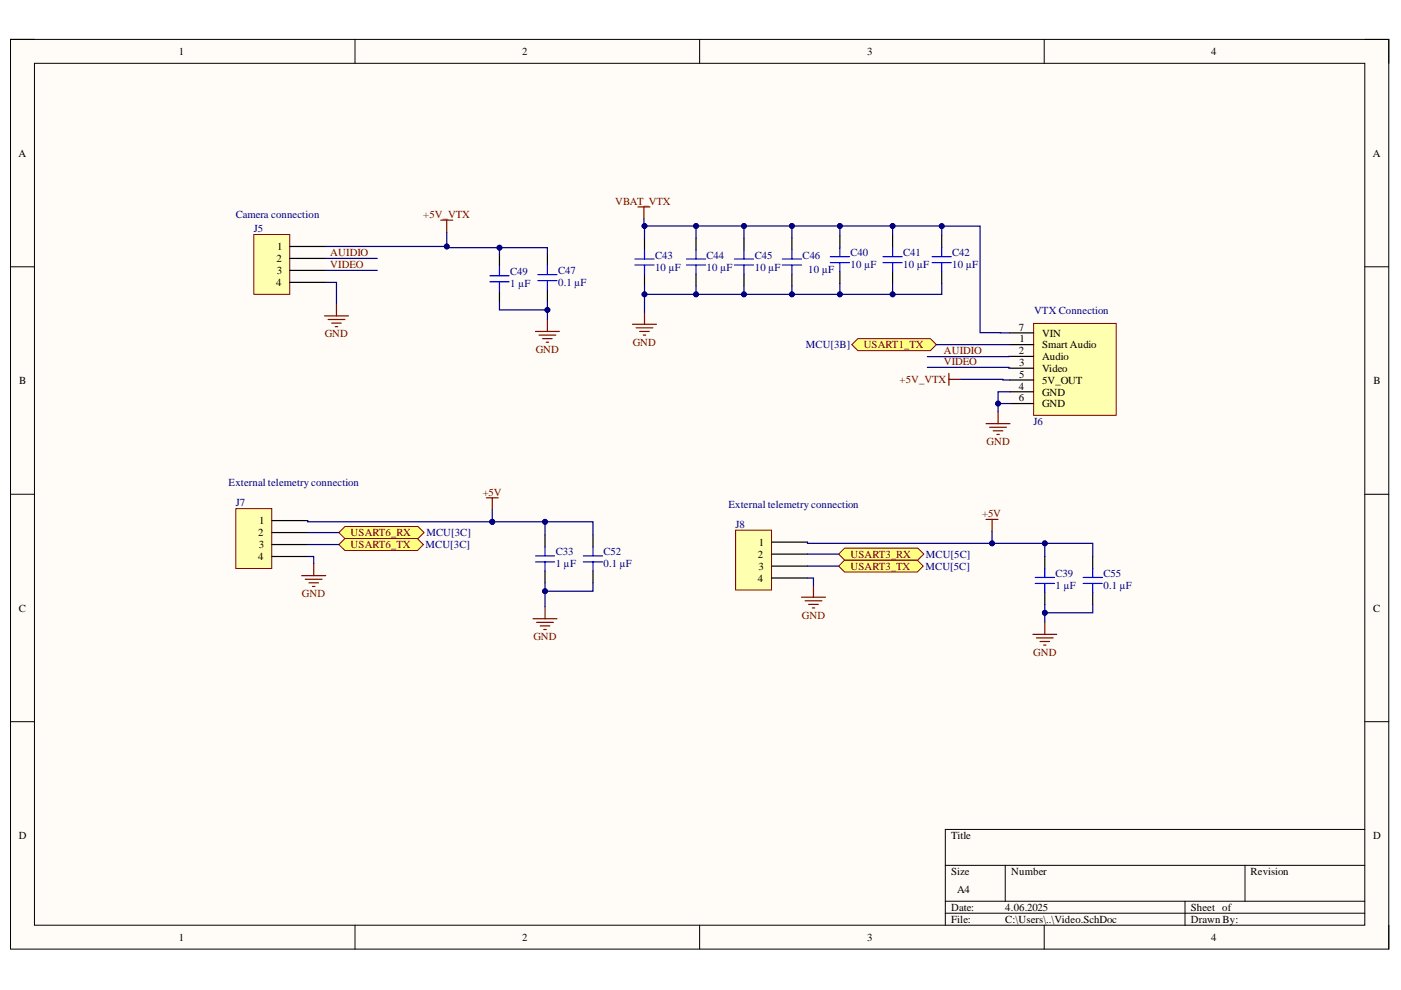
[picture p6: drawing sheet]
<svg xmlns="http://www.w3.org/2000/svg" width="297mm" height="210mm" viewBox="0 0 297 210" stroke-linecap="round" stroke-linejoin="round" font-family="sans-serif">
<path d="M2.2 8.4h292.2v192.8h-292.2z" fill-rule="evenodd" fill="#fffcf8"/>
<path d="M2.2 8.4h292.2v192.8h-292.2z" fill="none" stroke="#000" stroke-width=".21"/>
<path d="M7.3 13.4h282.1v182.8h-282.1z" fill-rule="evenodd" fill="#fffcf8"/>
<g fill="none" stroke="#000" stroke-width=".21">
<path d="M2.2 8.3h5.1M7.3 13.4h282.1v182.8h-282.1zM75.3 8.3v5.1M148.3 8.3v5.1M221.4 8.4v5M289.4 8.4h5v5M2.2 56.6h5.1M289.4 56.6h5M2.2 104.8h5.1M289.4 104.8h5M2.2 153h5.1M289.4 153h5"/>
<path d="M289.4 175.9h-89v20.3M75.3 196.2v5M148.3 196.2v5M200.4 183.5h89M200.4 191.1h89M200.4 193.6h89M213.1 183.5v7.6M221.4 196.2v5M251.2 191.1v5.1M264 183.5v7.6M294.4 196.2v5"/>
</g>
<g fill="none" stroke="#800000" stroke-width=".25">
<path d="M93.4 46.7h2.6M94.7 46.7v2.5M135.3 43.9h2.5M136.5 43.9v2.5M68.8 67h5.1M69.6 67.7h3.5M70.3 68.5h2.1M71.1 69.3h.5M71.3 64.4v2.6M113.5 70.3h5.1M114.3 71h3.5M115 71.8h2.1"/>
<path d="M115.8 72.6h.5M116.1 67.7v2.6M134.1 68.8h5.1M134.9 69.5h3.5M135.6 70.3h2.1M136.4 71h.5M136.6 66.2v2.6M201.2 79.2v2.5M201.2 80.4h2.5M209.1 89.8h5M209.8 90.6h3.6M210.6 91.3h2"/>
<path d="M211.4 92.1h.5M211.6 87.3v2.5"/>
</g>
<g fill="none" stroke="#000" stroke-width=".25">
<path d="M116.1 53.8v2.5M136.6 50.5v2.5M136.6 58.1v2.5M147.6 50.5v2.5M147.6 58.1v2.5M157.7 50.5v2.5M157.7 58.1v2.5M167.9 50.5v2.5M167.9 58.1v2.5M178.1 50v2.5M178.1 57.6v2.5M189.2 50v2.5"/>
<path d="M189.2 57.6v2.5M199.7 50v2.5M199.7 57.6v2.5M116.1 61.4v2.5"/>
</g>
<g fill="none" stroke="#00f" stroke-width=".25">
<path d="M114 58.2h4.1M114 59.5h4.1M116.1 56.3v1.9M116.1 59.5v1.9M134.6 54.9h4.1M134.6 56.2h4.1M136.6 53v1.9M136.6 56.2v1.9M145.5 54.9h4.1M145.5 56.2h4.1M147.6 53v1.9M147.6 56.2v1.9"/>
<path d="M155.7 54.9h4.1M155.7 56.2h4.1M157.7 53v1.9M157.7 56.2v1.9M165.9 54.9h4M165.9 56.2h4M167.9 53v1.9M167.9 56.2v1.9M176 54.4h4.1M176 55.7h4.1M178.1 52.5v1.9M178.1 55.7v1.9"/>
<path d="M187.2 54.4h4.1M187.2 55.7h4.1M189.2 52.5v1.9M189.2 55.7v1.9M197.6 54.4h4.1M197.6 55.7h4.1M199.7 52.5v1.9M199.7 55.7v1.9"/>
</g>
<path d="M180.6 73.1l1.3-1.3h15.4l1.2 1.3-1.2 1.2h-15.4z" fill-rule="evenodd" fill="#ffff80"/>
<path d="M180.6 73.1l1.3-1.3h15.4l1.2 1.3-1.2 1.2h-15.4z" fill="none" stroke="#800000" stroke-width=".21"/>
<path d="M66.5 119.5v2.6M103.1 105.6h2.5M104.4 105.6v2.5M64 122.1h5.1M64.7 122.8h3.6M65.5 123.6h2M66.3 124.3h.5" fill="none" stroke="#800000" stroke-width=".25"/>
<path d="M71.8 115.5l1.3-1.3h15.4l1.3 1.3-1.3 1.2h-15.4z" fill-rule="evenodd" fill="#ffff80"/>
<path d="M71.8 115.5l1.3-1.3h15.4l1.3 1.3-1.3 1.2h-15.4z" fill="none" stroke="#800000" stroke-width=".21"/>
<path d="M71.8 112.9l1.3-1.3h15.5l1.3 1.3-1.3 1.3h-15.5z" fill-rule="evenodd" fill="#ffff80"/>
<path d="M71.8 112.9l1.3-1.3h15.5l1.3 1.3-1.3 1.3h-15.5z" fill="none" stroke="#800000" stroke-width=".21"/>
<path d="M125.7 113.4v2.6M125.7 121v2.6" fill="none" stroke="#000" stroke-width=".25"/>
<path d="M123.7 117.9h4M123.7 119.1h4M125.7 116v1.9M125.7 119.1v1.9" fill="none" stroke="#00f" stroke-width=".25"/>
<path d="M209.1 110.1h2.5M210.3 110.1v2.6M113 131.2h5.1M113.8 132h3.5M114.5 132.7h2.1M115.3 133.5h.5M115.6 128.7v2.5M169.9 126.6h5.1M170.7 127.4h3.6M171.5 128.1h2M172.2 128.9h.5M172.5 124.1v2.5" fill="none" stroke="#800000" stroke-width=".25"/>
<path d="M179.1 118.8h15.4l1.2 1.2-1.2 1.3h-15.4l-1.3-1.3z" fill-rule="evenodd" fill="#ffff80"/>
<path d="M179.1 118.8h15.4l1.2 1.2-1.2 1.3h-15.4l-1.3-1.3z" fill="none" stroke="#800000" stroke-width=".21"/>
<path d="M177.8 117.5l1.3-1.3h15.5l1.3 1.3-1.3 1.3h-15.5z" fill-rule="evenodd" fill="#ffff80"/>
<path d="M177.8 117.5l1.3-1.3h15.5l1.3 1.3-1.3 1.3h-15.5z" fill="none" stroke="#800000" stroke-width=".21"/>
<path d="M231.7 118v2.5M231.7 125.6v2.5" fill="none" stroke="#000" stroke-width=".25"/>
<path d="M229.6 122.4h4.1M229.6 123.7h4.1M231.7 120.5v1.9M231.7 123.7v1.9" fill="none" stroke="#00f" stroke-width=".25"/>
<path d="M219 134.5h5.1M219.7 135.3h3.6M220.5 136h2M221.3 136.8h.5M221.5 132v2.5" fill="none" stroke="#800000" stroke-width=".25"/>
<path d="M219.1 68.6h17.6v19.5h-17.6z" fill-rule="evenodd" fill="#ffffb0"/>
<path d="M219.1 68.6h17.6v19.5h-17.6z" fill="none" stroke="#800000" stroke-width=".21"/>
<path d="M214.1 73.1h5M214.1 75.6h5M214.1 78.1h5M214.1 70.6h5M214.1 83.1h5M214.1 80.6h5M214.1 85.6h5" fill="none" stroke="#000" stroke-width=".25"/>
<path d="M53.8 49.7h7.6v12.7h-7.6z" fill-rule="evenodd" fill="#ffffb0"/>
<path d="M53.8 49.7h7.6v12.7h-7.6z" fill="none" stroke="#800000" stroke-width=".21"/>
<path d="M61.4 52.3h7.7M61.4 54.8h7.7M61.4 57.3h7.7M61.4 59.9h7.7" fill="none" stroke="#000" stroke-width=".25"/>
<path d="M50 107.8h7.6v12.7h-7.6z" fill-rule="evenodd" fill="#ffffb0"/>
<path d="M50 107.8h7.6v12.7h-7.6z" fill="none" stroke="#800000" stroke-width=".21"/>
<path d="M57.6 110.4h7.6M57.6 112.9h7.6M57.6 115.5h7.6M57.6 118h7.6" fill="none" stroke="#000" stroke-width=".25"/>
<path d="M156 112.4h7.6v12.7h-7.6z" fill-rule="evenodd" fill="#ffffb0"/>
<path d="M156 112.4h7.6v12.7h-7.6z" fill="none" stroke="#800000" stroke-width=".21"/>
<path d="M105.9 54v2.6M105.9 61.6v2.6M115.6 113.4v2.6M163.6 114.9h7.6M163.6 117.5h7.6M221.5 118v2.5M115.6 121v2.6M163.6 120h7.6M163.6 122.6h7.6M221.5 125.6v2.5" fill="none" stroke="#000" stroke-width=".25"/>
<path d="M103.9 58.5h4M103.9 59.7h4M105.9 56.6v1.9M105.9 59.7v1.9M113.5 117.9h4.1M113.5 119.1h4.1M115.6 116v1.9M115.6 119.1v1.9M219.5 122.4h4M219.5 123.7h4M221.5 120.5v1.9M221.5 123.7v1.9" fill="none" stroke="#00f" stroke-width=".25"/>
<path d="M189.2 60.1v2.3" fill="none" stroke="#000080" stroke-width=".25"/>
<circle cx="189.2" cy="62.4" r=".51" fill="#000080"/>
<circle cx="189.2" cy="62.4" r=".51" fill="none" stroke="#000080" stroke-width=".21"/>
<path d="M189.2 47.9v2.1" fill="none" stroke="#000080" stroke-width=".25"/>
<circle cx="189.2" cy="47.9" r=".51" fill="#000080"/>
<circle cx="189.2" cy="47.9" r=".51" fill="none" stroke="#000080" stroke-width=".21"/>
<path d="M178.1 60.1v2.3" fill="none" stroke="#000080" stroke-width=".25"/>
<circle cx="178.1" cy="62.4" r=".51" fill="#000080"/>
<circle cx="178.1" cy="62.4" r=".51" fill="none" stroke="#000080" stroke-width=".21"/>
<path d="M178.1 47.9v2.1" fill="none" stroke="#000080" stroke-width=".25"/>
<circle cx="178.1" cy="47.9" r=".51" fill="#000080"/>
<circle cx="178.1" cy="47.9" r=".51" fill="none" stroke="#000080" stroke-width=".21"/>
<path d="M167.9 60.6v1.8" fill="none" stroke="#000080" stroke-width=".25"/>
<circle cx="167.9" cy="62.4" r=".51" fill="#000080"/>
<circle cx="167.9" cy="62.4" r=".51" fill="none" stroke="#000080" stroke-width=".21"/>
<path d="M167.9 47.9v2.6" fill="none" stroke="#000080" stroke-width=".25"/>
<circle cx="167.9" cy="47.9" r=".51" fill="#000080"/>
<circle cx="167.9" cy="47.9" r=".51" fill="none" stroke="#000080" stroke-width=".21"/>
<path d="M157.7 60.6v1.8" fill="none" stroke="#000080" stroke-width=".25"/>
<circle cx="157.7" cy="62.4" r=".51" fill="#000080"/>
<circle cx="157.7" cy="62.4" r=".51" fill="none" stroke="#000080" stroke-width=".21"/>
<path d="M157.7 47.9v2.6" fill="none" stroke="#000080" stroke-width=".25"/>
<circle cx="157.7" cy="47.9" r=".51" fill="#000080"/>
<circle cx="157.7" cy="47.9" r=".51" fill="none" stroke="#000080" stroke-width=".21"/>
<path d="M147.6 60.6v1.8" fill="none" stroke="#000080" stroke-width=".25"/>
<circle cx="147.6" cy="62.4" r=".51" fill="#000080"/>
<circle cx="147.6" cy="62.4" r=".51" fill="none" stroke="#000080" stroke-width=".21"/>
<path d="M147.6 47.9v2.6" fill="none" stroke="#000080" stroke-width=".25"/>
<circle cx="147.6" cy="47.9" r=".51" fill="#000080"/>
<circle cx="147.6" cy="47.9" r=".51" fill="none" stroke="#000080" stroke-width=".21"/>
<path d="M199.7 60.1v2.3h-63v-1.8" fill="none" stroke="#000080" stroke-width=".25"/>
<circle cx="136.6" cy="62.4" r=".51" fill="#000080"/>
<circle cx="136.6" cy="62.4" r=".51" fill="none" stroke="#000080" stroke-width=".21"/>
<circle cx="147.6" cy="62.4" r=".51" fill="#000080"/>
<circle cx="147.6" cy="62.4" r=".51" fill="none" stroke="#000080" stroke-width=".21"/>
<circle cx="157.7" cy="62.4" r=".51" fill="#000080"/>
<circle cx="157.7" cy="62.4" r=".51" fill="none" stroke="#000080" stroke-width=".21"/>
<circle cx="167.9" cy="62.4" r=".51" fill="#000080"/>
<circle cx="167.9" cy="62.4" r=".51" fill="none" stroke="#000080" stroke-width=".21"/>
<circle cx="178.1" cy="62.4" r=".51" fill="#000080"/>
<circle cx="178.1" cy="62.4" r=".51" fill="none" stroke="#000080" stroke-width=".21"/>
<circle cx="189.2" cy="62.4" r=".51" fill="#000080"/>
<circle cx="189.2" cy="62.4" r=".51" fill="none" stroke="#000080" stroke-width=".21"/>
<path d="M136.6 47.9v2.6" fill="none" stroke="#000080" stroke-width=".25"/>
<circle cx="136.6" cy="47.9" r=".51" fill="#000080"/>
<circle cx="136.6" cy="47.9" r=".51" fill="none" stroke="#000080" stroke-width=".21"/>
<path d="M136.6 62.4v3.8" fill="none" stroke="#000080" stroke-width=".25"/>
<circle cx="136.6" cy="62.4" r=".51" fill="#000080"/>
<circle cx="136.6" cy="62.4" r=".51" fill="none" stroke="#000080" stroke-width=".21"/>
<path d="M199.7 47.9v2.1" fill="none" stroke="#000080" stroke-width=".25"/>
<circle cx="199.7" cy="47.9" r=".51" fill="#000080"/>
<circle cx="199.7" cy="47.9" r=".51" fill="none" stroke="#000080" stroke-width=".21"/>
<path d="M105.9 52.5v1.5" fill="none" stroke="#000080" stroke-width=".25"/>
<circle cx="105.9" cy="52.5" r=".51" fill="#000080"/>
<circle cx="105.9" cy="52.5" r=".51" fill="none" stroke="#000080" stroke-width=".21"/>
<path d="M116.1 65.7v2" fill="none" stroke="#000080" stroke-width=".25"/>
<circle cx="116.1" cy="65.7" r=".51" fill="#000080"/>
<circle cx="116.1" cy="65.7" r=".51" fill="none" stroke="#000080" stroke-width=".21"/>
<path d="M69.1 52.3h25.6" fill="none" stroke="#000080" stroke-width=".25"/>
<circle cx="94.7" cy="52.3" r=".51" fill="#000080"/>
<circle cx="94.7" cy="52.3" r=".51" fill="none" stroke="#000080" stroke-width=".21"/>
<path d="M69.1 59.9h2.2v4.5M69.1 54.8h10.9M69.1 57.3h10.9M65.2 118h1.3v1.5M65.2 112.9h6.6M65.2 115.5h6.6M104.4 110.6h21.3v2.8" fill="none" stroke="#000080" stroke-width=".25"/>
<circle cx="104.4" cy="110.6" r=".51" fill="#000080"/>
<circle cx="104.4" cy="110.6" r=".51" fill="none" stroke="#000080" stroke-width=".21"/>
<circle cx="115.6" cy="110.6" r=".51" fill="#000080"/>
<circle cx="115.6" cy="110.6" r=".51" fill="none" stroke="#000080" stroke-width=".21"/>
<path d="M115.6 110.6v2.8" fill="none" stroke="#000080" stroke-width=".25"/>
<circle cx="115.6" cy="110.6" r=".51" fill="#000080"/>
<circle cx="115.6" cy="110.6" r=".51" fill="none" stroke="#000080" stroke-width=".21"/>
<path d="M210.3 112.7v2.5h-39.1v-.3" fill="none" stroke="#000080" stroke-width=".25"/>
<circle cx="210.3" cy="115.2" r=".51" fill="#000080"/>
<circle cx="210.3" cy="115.2" r=".51" fill="none" stroke="#000080" stroke-width=".21"/>
<path d="M171.2 117.5h6.6M210.3 115.2h21.4v2.8M171.2 122.6h1.3v1.5M171.2 120h6.6" fill="none" stroke="#000080" stroke-width=".25"/>
<circle cx="210.3" cy="115.2" r=".51" fill="#000080"/>
<circle cx="210.3" cy="115.2" r=".51" fill="none" stroke="#000080" stroke-width=".21"/>
<circle cx="221.5" cy="115.2" r=".51" fill="#000080"/>
<circle cx="221.5" cy="115.2" r=".51" fill="none" stroke="#000080" stroke-width=".21"/>
<path d="M136.5 46.4v1.5h71.3v22.6l6.3 .1" fill="none" stroke="#000080" stroke-width=".25"/>
<circle cx="136.6" cy="47.9" r=".51" fill="#000080"/>
<circle cx="136.6" cy="47.9" r=".51" fill="none" stroke="#000080" stroke-width=".21"/>
<circle cx="147.6" cy="47.9" r=".51" fill="#000080"/>
<circle cx="147.6" cy="47.9" r=".51" fill="none" stroke="#000080" stroke-width=".21"/>
<circle cx="157.7" cy="47.9" r=".51" fill="#000080"/>
<circle cx="157.7" cy="47.9" r=".51" fill="none" stroke="#000080" stroke-width=".21"/>
<circle cx="167.9" cy="47.9" r=".51" fill="#000080"/>
<circle cx="167.9" cy="47.9" r=".51" fill="none" stroke="#000080" stroke-width=".21"/>
<circle cx="178.1" cy="47.9" r=".51" fill="#000080"/>
<circle cx="178.1" cy="47.9" r=".51" fill="none" stroke="#000080" stroke-width=".21"/>
<circle cx="189.2" cy="47.9" r=".51" fill="#000080"/>
<circle cx="189.2" cy="47.9" r=".51" fill="none" stroke="#000080" stroke-width=".21"/>
<circle cx="199.7" cy="47.9" r=".51" fill="#000080"/>
<circle cx="199.7" cy="47.9" r=".51" fill="none" stroke="#000080" stroke-width=".21"/>
<path d="M196.6 77.9h17.3v.2h.2M198.5 73.1h15.6M214.1 75.6h-17.5M203.7 80.4h8.9v.2h1.5M211.6 85.6v1.7" fill="none" stroke="#000080" stroke-width=".25"/>
<circle cx="211.6" cy="85.6" r=".51" fill="#000080"/>
<circle cx="211.6" cy="85.6" r=".51" fill="none" stroke="#000080" stroke-width=".21"/>
<path d="M214.1 83.1h-2.5v2.5h2.5" fill="none" stroke="#000080" stroke-width=".25"/>
<circle cx="211.6" cy="85.6" r=".51" fill="#000080"/>
<circle cx="211.6" cy="85.6" r=".51" fill="none" stroke="#000080" stroke-width=".21"/>
<path d="M104.4 108.1v2.5" fill="none" stroke="#000080" stroke-width=".25"/>
<circle cx="104.4" cy="110.6" r=".51" fill="#000080"/>
<circle cx="104.4" cy="110.6" r=".51" fill="none" stroke="#000080" stroke-width=".21"/>
<path d="M65.2 110.4v.2h39.2" fill="none" stroke="#000080" stroke-width=".25"/>
<circle cx="104.4" cy="110.6" r=".51" fill="#000080"/>
<circle cx="104.4" cy="110.6" r=".51" fill="none" stroke="#000080" stroke-width=".21"/>
<path d="M115.6 123.6v1.8" fill="none" stroke="#000080" stroke-width=".25"/>
<circle cx="115.6" cy="125.4" r=".51" fill="#000080"/>
<circle cx="115.6" cy="125.4" r=".51" fill="none" stroke="#000080" stroke-width=".21"/>
<path d="M125.7 123.6v1.8h-10.1v3.3" fill="none" stroke="#000080" stroke-width=".25"/>
<circle cx="115.6" cy="125.4" r=".51" fill="#000080"/>
<circle cx="115.6" cy="125.4" r=".51" fill="none" stroke="#000080" stroke-width=".21"/>
<path d="M221.5 129.9v2.1" fill="none" stroke="#000080" stroke-width=".25"/>
<circle cx="221.5" cy="129.9" r=".51" fill="#000080"/>
<circle cx="221.5" cy="129.9" r=".51" fill="none" stroke="#000080" stroke-width=".21"/>
<path d="M94.7 49.2v3.3h21.4v1.3" fill="none" stroke="#000080" stroke-width=".25"/>
<circle cx="94.7" cy="52.3" r=".51" fill="#000080"/>
<circle cx="94.7" cy="52.3" r=".51" fill="none" stroke="#000080" stroke-width=".21"/>
<circle cx="105.9" cy="52.5" r=".51" fill="#000080"/>
<circle cx="105.9" cy="52.5" r=".51" fill="none" stroke="#000080" stroke-width=".21"/>
<path d="M116.1 63.9v1.8h-10.2v-1.5" fill="none" stroke="#000080" stroke-width=".25"/>
<circle cx="116.1" cy="65.7" r=".51" fill="#000080"/>
<circle cx="116.1" cy="65.7" r=".51" fill="none" stroke="#000080" stroke-width=".21"/>
<path d="M221.5 115.2v2.8" fill="none" stroke="#000080" stroke-width=".25"/>
<circle cx="221.5" cy="115.2" r=".51" fill="#000080"/>
<circle cx="221.5" cy="115.2" r=".51" fill="none" stroke="#000080" stroke-width=".21"/>
<path d="M221.5 128.1v1.8h10.2v-1.8" fill="none" stroke="#000080" stroke-width=".25"/>
<circle cx="221.5" cy="129.9" r=".51" fill="#000080"/>
<circle cx="221.5" cy="129.9" r=".51" fill="none" stroke="#000080" stroke-width=".21"/>
<g font-size="2.3">
<text x="37.9" y="11.7">1</text>
<text x="110.7" y="11.7">2</text>
<text x="183.9" y="11.7">3</text>
<text x="256.8" y="11.7">4</text>
<text x="3.9" y="33.3">A</text>
<text x="291" y="33.3">A</text>
<text x="58.8" y="53.1">1</text>
<text x="58.6" y="55.6">2</text>
<text x="58.7" y="58.1">3</text>
<text x="58.5" y="60.7">4</text>
<text x="216" y="70.1">7</text>
<text x="220.9" y="71.4">VIN</text>
<text x="216" y="75.1">2</text>
<text x="216.1" y="77.6">3</text>
<text x="216.2" y="72.6">1</text>
<text x="220.9" y="73.8">Smart Audio</text>
<text x="220.9" y="76.4">Audio</text>
<text x="4.1" y="81.4">B</text>
<text x="216" y="82.6">4</text>
<text x="216.1" y="80.1">5</text>
<text x="220.9" y="78.8">Video</text>
<text x="220.9" y="83.9">GND</text>
<text x="220.9" y="81.4">5V_OUT</text>
<text x="291.2" y="81.4">B</text>
<text x="216" y="85.1">6</text>
<text x="220.9" y="86.3">GND</text>
<text x="54.7" y="113.7">2</text>
<text x="55" y="111.2">1</text>
<text x="54.7" y="118.8">4</text>
<text x="54.9" y="116.2">3</text>
<text x="160.7" y="118.3">2</text>
<text x="160.9" y="115.7">1</text>
<text x="160.7" y="123.3">4</text>
<text x="160.8" y="120.8">3</text>
<text x="4" y="129.7">C</text>
<text x="291.1" y="129.7">C</text>
<text x="4" y="177.9">D</text>
<text x="201.6" y="177.9">Title</text>
<text x="291.1" y="177.9">D</text>
<text x="201.6" y="185.5">Size</text>
<text x="214.4" y="185.5">Number</text>
<text x="265.2" y="185.5">Revision</text>
<text x="202.9" y="189.3">A4</text>
<text x="201.6" y="193.1">Date:</text>
<text x="201.6" y="195.7">File:</text>
<text x="213.1" y="193.1">4.06.2025</text>
<text x="213.1" y="195.7">C:\Users\..\Video.SchDoc</text>
<text x="252.5" y="193.1">Sheet of</text>
<text x="252.5" y="195.7">Drawn By:</text>
<text x="37.9" y="199.5">1</text>
<text x="110.7" y="199.5">2</text>
<text x="183.9" y="199.5">3</text>
<text x="256.8" y="199.5">4</text>
</g>
<g font-size="2.3" fill="#000080">
<text x="50" y="46.2">Camera connection</text>
<text x="53.8" y="49.3">J5</text>
<text x="108.2" y="58.4">C49</text>
<text x="118.3" y="58.1">C47</text>
<text x="138.9" y="57.4">10 µF</text>
<text x="138.9" y="54.8">C43</text>
<text x="149.8" y="57.4">10 µF</text>
<text x="149.8" y="54.8">C44</text>
<text x="160" y="57.4">10 µF</text>
<text x="160" y="54.8">C45</text>
<text x="170.2" y="54.8">C46</text>
<text x="171.4" y="58">10 µF</text>
<text x="180.3" y="56.9">10 µF</text>
<text x="180.3" y="54.3">C40</text>
<text x="191.5" y="56.9">10 µF</text>
<text x="191.5" y="54.3">C41</text>
<text x="201.9" y="56.9">10 µF</text>
<text x="201.9" y="54.3">C42</text>
<text x="108.2" y="60.9">1 µF</text>
<text x="118.3" y="60.7">0.1 µF</text>
<text x="219.2" y="66.5">VTX Connection</text>
<text x="170.9" y="73.8">MCU[3B]</text>
<text x="219.1" y="90.1">J6</text>
<text x="48.5" y="103.1">External telemetry connection</text>
<text x="50" y="107.4">J7</text>
<text x="154.4" y="107.6">External telemetry connection</text>
<text x="90.4" y="113.7">MCU[3C]</text>
<text x="156" y="111.9">J8</text>
<text x="90.2" y="116.2">MCU[3C]</text>
<text x="117.8" y="117.8">C33</text>
<text x="128" y="117.8">C52</text>
<text x="196.3" y="118.3">MCU[5C]</text>
<text x="117.8" y="120.3">1 µF</text>
<text x="128" y="120.3">0.1 µF</text>
<text x="196.2" y="120.8">MCU[5C]</text>
<text x="223.8" y="124.9">1 µF</text>
<text x="223.8" y="122.3">C39</text>
<text x="234" y="124.9">0.1 µF</text>
<text x="234" y="122.3">C55</text>
</g>
<g font-size="2.3" fill="#800000">
<text x="89.7" y="46.2">+5V_VTX</text>
<text x="130.4" y="43.4">VBAT_VTX</text>
<text x="70" y="54.3">AUIDIO</text>
<text x="70" y="56.9">VIDEO</text>
<text x="68.8" y="71.6">GND</text>
<text x="113.6" y="74.9">GND</text>
<text x="134.1" y="73.3">GND</text>
<text x="183.1" y="73.8">USART1_TX</text>
<text x="200.1" y="77.4">VIDEO</text>
<text x="200.1" y="75.1">AUIDIO</text>
<text x="190.7" y="81.2">+5V_VTX</text>
<text x="209.2" y="94.5">GND</text>
<text x="102.3" y="105.1">+5V</text>
<text x="74.3" y="113.7">USART6_RX</text>
<text x="208.2" y="109.7">+5V</text>
<text x="74.3" y="116.2">USART6_TX</text>
<text x="180.3" y="118.3">USART3_RX</text>
<text x="180.3" y="120.8">USART3_TX</text>
<text x="64" y="126.6">GND</text>
<text x="170" y="131.2">GND</text>
<text x="113.1" y="135.8">GND</text>
<text x="219.1" y="139.1">GND</text>
</g>
</svg>
